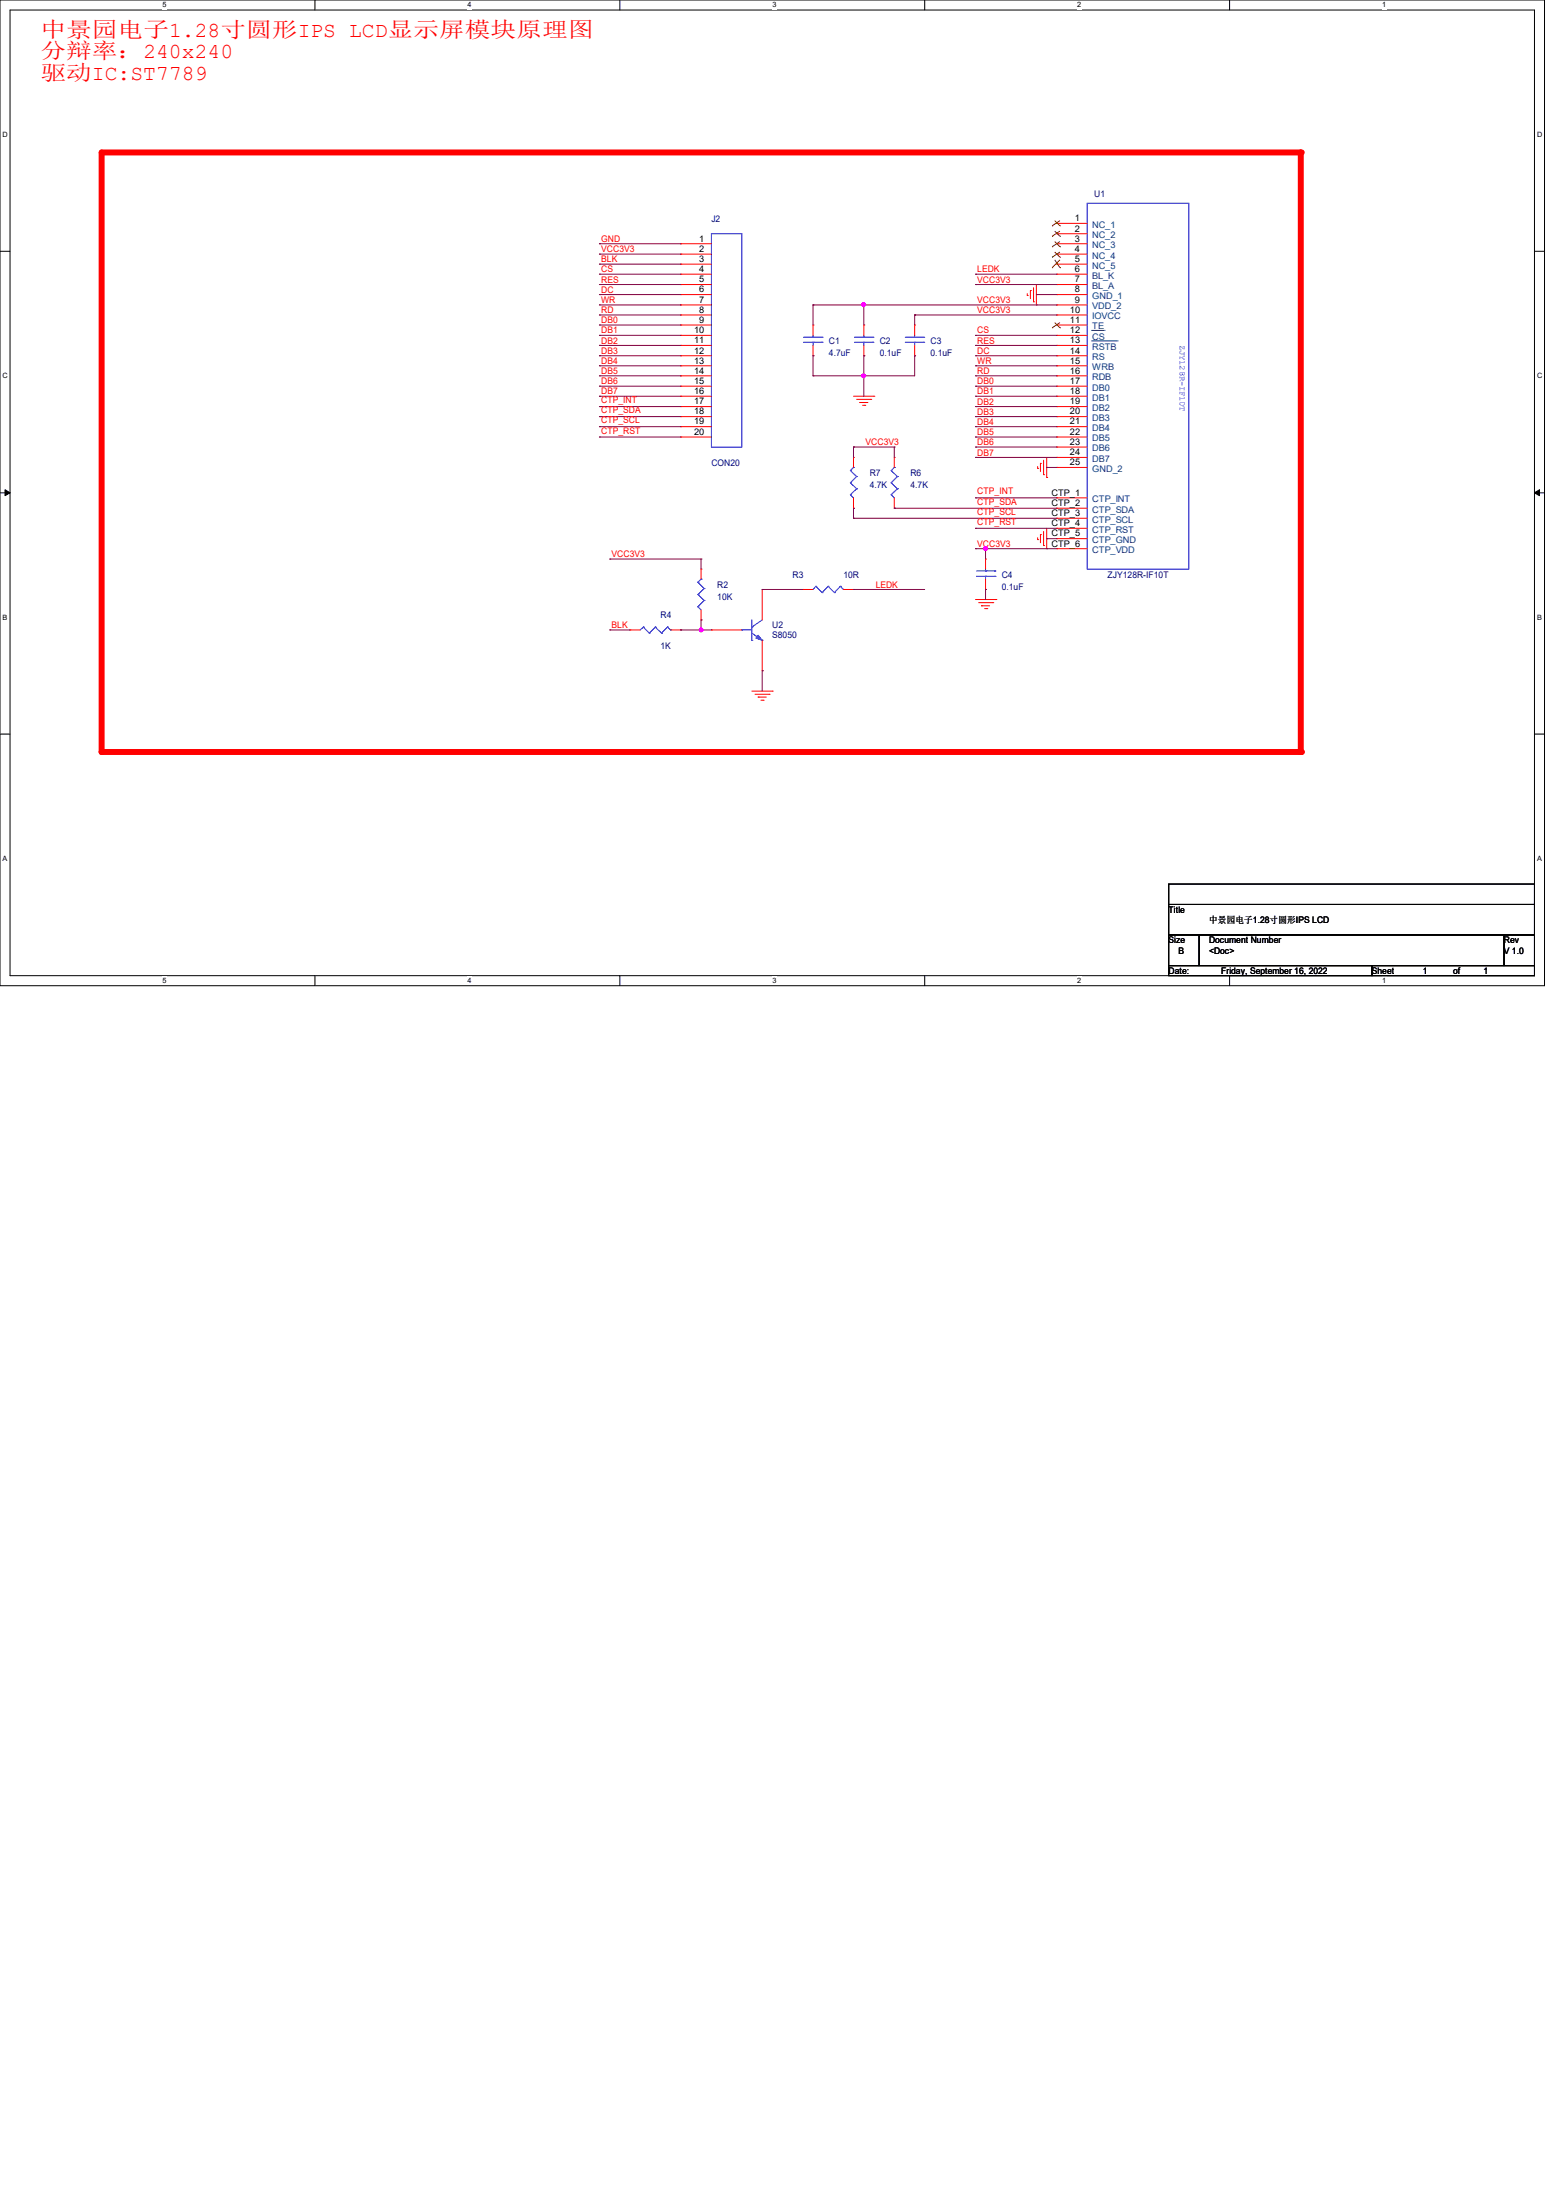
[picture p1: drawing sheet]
<svg xmlns="http://www.w3.org/2000/svg" width="210mm" height="297mm" viewBox="0 0 210 297" stroke-linecap="round" stroke-linejoin="round" font-family="sans-serif">
<path d="M0 0h208.4v133h-208.4zM1.4 1.4h205.7v130.3h-205.7z" fill="none" stroke="#000" stroke-width=".13"/>
<g fill="#fff">
<path d="M21.9 .1h.6v1.1h-.6z"/>
<path d="M21.9 131.8h.6v1.1h-.6z"/>
</g>
<path d="M42.5 0v1.4M42.5 131.7v1.3" fill="none" stroke="#000" stroke-width=".13"/>
<g fill="#fff">
<path d="M63.1 .1h.5v1.1h-.5z"/>
<path d="M63.1 131.8h.5v1.1h-.5z"/>
</g>
<path d="M83.7 0v1.4M83.7 131.7v1.3" fill="none" stroke="#000" stroke-width=".13"/>
<g fill="#fff">
<path d="M104.2 .1h.6v1.1h-.6z"/>
<path d="M104.2 131.8h.6v1.1h-.6z"/>
</g>
<path d="M124.8 0v1.4M124.8 131.7v1.3" fill="none" stroke="#000" stroke-width=".13"/>
<g fill="#fff">
<path d="M145.4 .1h.5v1.1h-.5z"/>
<path d="M145.4 131.8h.5v1.1h-.5z"/>
</g>
<path d="M165.9 0v1.4M165.9 131.7v1.3" fill="none" stroke="#000" stroke-width=".13"/>
<g fill="#fff">
<path d="M186.5 .1h.6v1.1h-.6z"/>
<path d="M186.5 131.8h.6v1.1h-.6z"/>
<path d="M.3 17.6h.8v1.1h-.8z"/>
<path d="M207.4 17.6h.8v1.1h-.8z"/>
<path d="M.3 50.2h.8v1.1h-.8z"/>
<path d="M207.4 50.2h.8v1.1h-.8z"/>
</g>
<path d="M0 33.9h1.4M207.1 33.9h1.3" fill="none" stroke="#000" stroke-width=".13"/>
<g fill="#fff">
<path d="M.3 82.8h.7v1.1h-.7z"/>
<path d="M207.4 82.8h.7v1.1h-.7z"/>
</g>
<path d="M0 66.5h1.4M207.1 66.5h1.3" fill="none" stroke="#000" stroke-width=".13"/>
<path d="M.7 66.1l.7 .4-.7 .4zM207.1 66.5l.7-.4v.8z" fill="#000" stroke="#000" stroke-width=".13"/>
<g fill="#fff">
<path d="M.3 115.3h.7v1.1h-.7z"/>
<path d="M207.4 115.3h.7v1.1h-.7z"/>
</g>
<path d="M0 99.1h1.4M207.1 99.1h1.3" fill="none" stroke="#000" stroke-width=".13"/>
<path d="M13.7 20.6v80.9" fill="none" stroke="#f00" stroke-width=".8"/>
<circle cx="13.7" cy="101.5" r=".4" fill="#f00"/>
<path d="M13.7 101.5h161.9" fill="none" stroke="#f00" stroke-width=".8"/>
<circle cx="175.6" cy="101.5" r=".4" fill="#f00"/>
<path d="M13.7 20.6h161.9" fill="none" stroke="#f00" stroke-width=".8"/>
<circle cx="175.6" cy="20.6" r=".4" fill="#f00"/>
<path d="M175.6 20.6v80.9" fill="none" stroke="#f00" stroke-width=".8"/>
<circle cx="175.6" cy="101.5" r=".4" fill="#f00"/>
<g fill="none" stroke="#f00" stroke-width=".13">
<path d="M91.9 32.9h.1M91.9 34.3h.1M91.9 35.6h.1M91.9 37h.1M91.9 38.4h.1M91.9 39.8h.1M91.9 32.9h4.1M91.9 34.3h4.1M91.9 35.6h4.1M91.9 37h4.1M91.9 38.4h4.1M91.9 39.8h4.1"/>
<path d="M138.6 39.9h.1M138.6 39.6v.3M139.1 39.2h.1M139.1 39.2v1.1M139.5 38.8v1.9M139.9 38.4v2.7M142.6 30.1h.1M142.6 31.5h.1M142.6 32.9h.1M142.6 34.3h.1M142.6 35.6h.1M142.6 37h.1"/>
<path d="M142.6 38.4h.1M142.6 39.8h.1M142.6 30.1h4.1M142.6 31.5h4.1M142.6 32.9h4.1M142.6 34.3h4.1M142.6 35.6h4.1M142.6 37h4.1M142.6 38.4h4.1M142.6 39.8h4.1M91.9 41.1h.1M91.9 42.5h.1"/>
<path d="M91.9 43.9h.1M91.9 45.3h.1M91.9 46.6h.1M91.9 48h.1M91.9 49.4h.1M91.9 50.7h.1M91.9 52.1h.1M91.9 53.5h.1M91.9 54.9h.1M91.9 56.2h.1M91.9 57.6h.1M91.9 59h.1"/>
<path d="M91.9 53.5h4.1M91.9 41.1h4.1M91.9 42.5h4.1M91.9 43.9h4.1M91.9 45.3h4.1M91.9 46.6h4.1M91.9 48h4.1M91.9 49.4h4.1M91.9 50.7h4.1M91.9 52.1h4.1M91.9 54.9h4.1M91.9 56.2h4.1"/>
<path d="M91.9 57.6h4.1M91.9 59h4.1M109.7 43.9h.1M109.7 48h.1M109.7 43.9v1.4M109.7 46.6v1.4M115.2 53.5h2.7M115.6 53.9h1.9M116 54.3h.1M116 54.3h1.1M116.4 54.7h.3M116.6 43.9h.1"/>
<path d="M116.6 48h.1M116.6 43.9v1.4M116.6 46.6v1.4M116.7 54.7h.1M117.5 53.9h.1M117.9 53.5h.1M123.4 43.9h.1M123.4 48h.1M123.4 43.9v1.4M123.4 46.6v1.4M139.5 40.7h.1M139.9 41.1h.1"/>
<path d="M142.6 41.1h.1M142.6 42.5h.1M142.6 43.9h.1M142.6 45.3h.1M142.6 46.6h.1M142.6 48h.1M142.6 49.4h.1M142.6 50.7h.1M142.6 52.1h.1M142.6 53.5h.1M142.6 54.9h.1M142.6 56.2h.1"/>
<path d="M142.6 57.6h.1M142.6 59h.1M142.6 53.5h4.1M142.6 41.1h4.1M142.6 42.5h4.1M142.6 43.9h4.1M142.6 45.3h4.1M142.6 46.6h4.1M142.6 48h4.1M142.6 49.4h4.1M142.6 50.7h4.1M142.6 52.1h4.1"/>
<path d="M142.6 54.9h4.1M142.6 56.2h4.1M142.6 57.6h4.1M142.6 59h4.1M94.6 76.8h.1M94.6 76.8v1.3M102.9 79.5h.1M102.9 79.5v4.2M108.3 79.5h.1M108.3 79.5h1.4M113.8 79.5h1.4M115.2 68.6h.1"/>
<path d="M115.2 61.7h.1M115.2 79.5h.1M115.2 61.7v1.4M115.2 67.2v1.4M120.7 68.6h.1M120.7 61.7h.1M120.7 61.7v1.4M120.7 67.2v1.4M133 75.4h.1M133 79.5h.1M133 75.4v1.4M133 78.1v1.4"/>
<path d="M140 63.2h.1M140 72.8h.1M140 62.9v.3M140 72.6v.2M140.4 62.5h.1M140.4 72.1h.1M140.4 62.5v1.1M140.4 72.1v1.1M140.8 64.1h.1M140.8 73.6h.1M140.8 62.1v2M140.8 71.7v1.9"/>
<path d="M141.3 64.4h.1M141.3 74h.1M141.3 61.7v2.7M141.3 71.3v2.7M142.6 60.3h.1M142.6 61.7h.1M142.6 63.1h.1M142.6 67.2h.1M142.6 68.6h.1M142.6 69.9h.1M142.6 71.3h.1M142.6 72.7h.1"/>
<path d="M142.6 74h.1M142.6 60.3h4.1M142.6 61.7h4.1M142.6 63.1h4.1M142.6 67.2h4.1M142.6 68.6h4.1M142.6 69.9h4.1M142.6 71.3h4.1M142.6 72.7h4.1M142.6 74h4.1M85 85h.1M85 85h1.4"/>
<path d="M90.5 85h1.4M91.9 85h.1M94.6 83.7h.1M94.6 82.3v1.4M96 85h.1M96 85h4.1M101.5 93.3h2.7M101.9 93.7h1.9M102.3 94.1h.1M102.3 94.1h1.1M102.7 94.5h.3M102.9 90.5h.1"/>
<path d="M102.9 86.4v4.1M103 94.5h.1M103.8 93.7h.1M104.2 93.3h.1M131.7 80.9h2.7M132.1 81.3h1.9M132.5 81.7h.1M132.5 81.7h1.1M132.9 82.1h.3M133.2 82.1h.1M134 81.3h.1M134.4 80.9h.1"/>
</g>
<path d="M157.7 119.3h49.4v2.7h-49.4zM157.7 122h49.4v4.2h-49.4zM157.7 126.2h4.1v4.1h-4.1zM157.7 130.3h27.5v1.4h-27.5zM161.8 126.2h41.2v4.1h-41.2zM185.2 130.3h21.9v1.4h-21.9zM203 126.2h4.1v4.1h-4.1z" fill="none" stroke="#000" stroke-width=".13"/>
<g fill="none" stroke="#00f" stroke-width=".13">
<path d="M96 31.5h4.1v28.8h-4.1zM146.7 27.4h13.7v49.4h-13.7zM108.5 46.2h2.5M108.5 45.5h2.5M109.7 45.5h.1M109.7 46.2h.1M109.7 45.3v.2M109.7 46.2v.4M111 46.2h.1M111 45.5h.1M115.3 46.2h2.5M115.3 45.5h2.5"/>
<path d="M116.6 45.5h.1M116.6 46.2h.1M116.6 45.3v.2M116.6 46.2v.4M117.8 46.2h.1M117.8 45.5h.1M122.2 46.2h2.5M122.2 45.5h2.5M123.4 45.5h.1M123.4 46.2h.1M123.4 45.3v.2M123.4 46.2v.4"/>
<path d="M124.7 46.2h.1M124.7 45.5h.1M94.2 78.6h.1M94.2 78.6l.8 .8M94.6 78.1h.1M94.6 78.1l-.4 .5M95 79.4h.1M95 79.4l-.8 .8M110.1 79.1h.1M110.1 79.1l-.4 .4M110.1 79.1l.9 .9M111 80h.1"/>
<path d="M111.8 79.1h.1M111.8 79.1l-.8 .9M111.8 79.1l.8 .9M112.6 80h.1M113.4 79.1h.1M113.4 79.1l-.8 .9M113.4 79.1l.4 .4M113.8 79.5h.1M114.8 66.8h.1M114.8 65.2h.1M114.8 63.5h.1M114.8 66.8l.4 .4"/>
<path d="M114.8 65.2l.8 .8M114.8 63.5l.8 .8M115.2 63.1h.1M115.2 63.1l-.4 .4M115.6 66h.1M115.6 64.3h.1M115.6 66l-.8 .8M115.6 64.3l-.8 .9M120.3 66.8h.1M120.3 65.2h.1M120.3 63.5h.1M120.3 66.8l.4 .4"/>
<path d="M120.3 65.2l.8 .8M120.3 63.5l.8 .8M120.7 63.1h.1M120.7 63.1l-.4 .4M121.1 66h.1M121.1 64.3h.1M121.1 66l-.8 .8M121.1 64.3l-.8 .9M131.8 77.8h2.5M131.8 77h2.5M133 77h.1M133 77.8h.1"/>
<path d="M133 76.8v.2M133 77.8v.3M134.3 77.8h.1M134.3 77h.1M86.8 84.6h.1M86.8 84.6l-.4 .4M86.8 84.6l.8 .8M87.6 85.4h.1M88.4 84.6h.1M88.4 84.6l-.8 .8M88.4 84.6l.9 .8M89.3 85.4h.1"/>
<path d="M90.1 84.6h.1M90.1 84.6l-.8 .8M90.1 84.6l.4 .4M90.5 85h.1M94.2 81.9h.1M94.2 80.2h.1M94.2 81.9l.4 .4M94.2 80.2l.8 .8M95 81h.1M95 81l-.8 .9M100.1 85h.1M100.1 85h1.4"/>
<path d="M101.5 86.4h.1M101.5 84.6h.1M101.5 83.7v2.7M101.5 85.4l1.4 1M102.9 86.4h.1M102.9 83.7l-1.4 .9"/>
</g>
<path d="M102.3 85.7l.6 .7-.9-.3z" fill="#00f" stroke="#00f" stroke-width=".13"/>
<g fill="none" stroke="#804000" stroke-width=".13">
<path d="M142 30.5h.1M142 31.9h.1M142 33.3h.1M142 34.7h.1M142 36.1h.1M142.3 29.8l.8 .7M142.3 31.2l.8 .7M142.3 32.6l.8 .7M142.3 34l.8 .7M142.3 35.1l.8 1M143.1 30.5h.1M143.1 31.9h.1"/>
<path d="M143.1 33.3h.1M143.1 34.7h.1M143.1 36.1h.1M143.1 29.8l-1.1 .7M143.1 31.2l-1.1 .7M143.1 32.6l-1.1 .7M143.1 34l-1.1 .7M143.1 35.1l-1.1 1M142 44.2h.1M142.3 43.5l.8 .7M143.1 44.2h.1M143.1 43.5l-1.1 .7"/>
</g>
<path d="M147.3 44.6h1.7M147.3 46h3.5M149 44.6h.1M150.8 46h.1" fill="none" stroke="#004080" stroke-width=".13"/>
<g fill="none" stroke="#800040" stroke-width=".13">
<path d="M80.9 32.9h.1M80.9 34.3h.1M80.9 35.6h.1M80.9 37h.1M80.9 38.4h.1M80.9 39.8h.1M80.9 37h11M80.9 38.4h11M80.9 39.8h11M80.9 32.9h11M80.9 34.3h11M80.9 35.6h11"/>
<path d="M131.7 37h.1M131.7 38.4h.1M131.7 37h10.9M131.7 38.4h10.9M139.9 39.8h.1M139.9 39.8h2.7M80.9 41.1h.1M80.9 42.5h.1M80.9 43.9h.1M80.9 45.3h.1M80.9 46.6h.1M80.9 48h.1"/>
<path d="M80.9 49.4h.1M80.9 50.7h.1M80.9 52.1h.1M80.9 53.5h.1M80.9 54.9h.1M80.9 56.2h.1M80.9 57.6h.1M80.9 59h.1M80.9 41.1h11M80.9 42.5h11M80.9 45.3h11M80.9 46.6h11"/>
<path d="M80.9 48h11M80.9 49.4h11M80.9 50.7h11M80.9 52.1h11M80.9 53.5h11M80.9 54.9h11M80.9 56.2h11M80.9 57.6h11M80.9 59h11M80.9 43.9h11M109.7 41.1h.1M109.7 48h.1"/>
<path d="M109.7 50.7h.1M109.7 41.1h32.9M109.7 41.1v2.8M109.7 48v2.7M116.6 41.1h.1M116.6 50.7h.1M116.6 48h.1M116.6 41.1v2.8M116.6 48v5.5M123.4 42.5h.1M123.4 48h.1M123.4 42.5h19.2"/>
<path d="M123.4 48v2.7h-13.7M123.4 42.5v1.4M131.7 45.3h.1M131.7 46.6h.1M131.7 48h.1M131.7 49.4h.1M131.7 50.7h.1M131.7 52.1h.1M131.7 53.5h.1M131.7 54.9h.1M131.7 56.2h.1M131.7 57.6h.1"/>
<path d="M131.7 59h.1M131.7 45.3h10.9M131.7 46.6h10.9M131.7 48h10.9M131.7 49.4h10.9M131.7 50.7h10.9M131.7 52.1h10.9M131.7 53.5h10.9M131.7 54.9h10.9M131.7 56.2h10.9M131.7 57.6h10.9M131.7 59h10.9"/>
<path d="M82.3 75.4h.1M82.3 75.4h12.3M94.6 75.4h.1M94.6 75.4v1.4M102.9 79.5h.1M102.9 79.5h5.4M115.2 79.5h.1M115.2 69.9h.1M115.2 68.6h.1M115.2 60.3h.1M115.2 79.5h9.6M115.2 60.3h5.5"/>
<path d="M115.2 69.9h27.4M115.2 60.3v1.4M115.2 68.6v1.3M120.7 68.6h.1M120.7 60.3h.1M120.7 68.6h21.9M120.7 60.3v1.4M131.7 60.3h.1M131.7 61.7h.1M131.7 67.2h.1M131.7 71.3h.1M131.7 74h.1"/>
<path d="M131.7 60.3h10.9M131.7 61.7h10.9M131.7 67.2h10.9M131.7 71.3h10.9M131.7 74h10.9M133 79.5h.1M133 74h.1M133 74v1.4M133 79.5v1.4M141.3 63.1h.1M141.3 72.7h.1M141.3 63.1h1.3"/>
<path d="M141.3 72.7h1.3M82.3 85h.1M82.3 85h2.7M91.9 85h.1M91.9 85h4.1M94.6 85h.1M94.6 83.7h.1M94.6 83.7v1.3M102.9 90.5h.1M102.9 90.5v2.8"/>
</g>
<g fill="#f0f" stroke="#f0f" stroke-width=".13">
<circle cx="133" cy="74" r=".25"/>
<circle cx="116.5" cy="41.1" r=".25"/>
<circle cx="116.5" cy="50.7" r=".25"/>
<circle cx="94.6" cy="85" r=".25"/>
</g>
<g font-size="2.9" fill="#f00">
<text x="5.5" y="5">中景园电子1.28寸圆形IPS LCD显示屏模块原理图</text>
<text x="5.5" y="7.9">分辩率：240x240</text>
<text x="5.5" y="10.8">驱动IC:ST7789</text>
</g>
<g font-size="1.2" fill="#000080">
<text x="96" y="29.9">J2</text>
<text x="147.7" y="26.6">U1</text>
<text x="111.9" y="46.4">C1</text>
<text x="118.7" y="46.4">C2</text>
<text x="125.6" y="46.4">C3</text>
<text x="111.9" y="48">4.7uF</text>
<text x="118.7" y="48">0.1uF</text>
<text x="125.6" y="48">0.1uF</text>
<text x="96" y="62.9">CON20</text>
<text x="117.4" y="64.2">R7</text>
<text x="117.4" y="65.9">4.7K</text>
<text x="122.9" y="64.2">R6</text>
<text x="122.9" y="65.9">4.7K</text>
<text x="107" y="77.9">R3</text>
<text x="113.8" y="77.9">10R</text>
<text x="135.2" y="77.9">C4</text>
<text x="149.5" y="77.9">ZJY128R-IF10T</text>
<text x="89.1" y="83.4">R4</text>
<text x="96.8" y="79.3">R2</text>
<text x="96.8" y="80.9">10K</text>
<text x="135.2" y="79.6">0.1uF</text>
<text x="89.1" y="87.5">1K</text>
<text x="104.2" y="84.8">U2</text>
<text x="104.2" y="86.1">S8050</text>
</g>
<g font-size="1.2">
<text x="145.1" y="29.8">1</text>
<text x="94.4" y="32.6">1</text>
<text x="94.4" y="34">2</text>
<text x="94.4" y="35.3">3</text>
<text x="145.1" y="31.2">2</text>
<text x="145.1" y="32.6">3</text>
<text x="145.1" y="34">4</text>
<text x="145.1" y="35.3">5</text>
<text x="94.4" y="36.7">4</text>
<text x="94.4" y="38.1">5</text>
<text x="94.4" y="39.5">6</text>
<text x="94.4" y="40.9">7</text>
<text x="145.1" y="36.7">6</text>
<text x="145.1" y="38.1">7</text>
<text x="145.1" y="39.5">8</text>
<text x="145.1" y="40.9">9</text>
<text x="93.7" y="45">10</text>
<text x="93.7" y="46.3">11</text>
<text x="93.7" y="47.7">12</text>
<text x="94.4" y="42.2">8</text>
<text x="94.4" y="43.6">9</text>
<text x="144.4" y="42.2">10</text>
<text x="144.4" y="43.6">11</text>
<text x="144.4" y="45">12</text>
<text x="144.4" y="46.3">13</text>
<text x="144.4" y="47.7">14</text>
<text x="93.7" y="49.1">13</text>
<text x="93.7" y="50.4">14</text>
<text x="93.7" y="51.8">15</text>
<text x="93.7" y="53.2">16</text>
<text x="144.4" y="49.1">15</text>
<text x="144.4" y="50.4">16</text>
<text x="144.4" y="51.8">17</text>
<text x="144.4" y="53.2">18</text>
<text x="93.7" y="54.6">17</text>
<text x="93.7" y="55.9">18</text>
<text x="93.7" y="57.3">19</text>
<text x="93.7" y="58.7">20</text>
<text x="144.4" y="54.6">19</text>
<text x="144.4" y="55.9">20</text>
<text x="144.4" y="57.3">21</text>
<text x="144.4" y="58.7">22</text>
<text x="144.4" y="60">23</text>
<text x="144.4" y="61.4">24</text>
<text x="144.4" y="62.8">25</text>
<text x="141.9" y="66.9">CTP_1</text>
<text x="141.9" y="68.3">CTP_2</text>
<text x="141.9" y="69.6">CTP_3</text>
<text x="141.9" y="71">CTP_4</text>
<text x="141.9" y="72.4">CTP_5</text>
<text x="141.9" y="73.7">CTP_6</text>
<text x="157.7" y="123.2">Title</text>
<text x="163.2" y="124.6">中景园电子1.28寸圆形IPS LCD</text>
<text x="157.7" y="127.3">Size</text>
<text x="157.7" y="131.4">Date:</text>
<text x="159.1" y="128.7">B</text>
<text x="163.2" y="127.3">Document Number</text>
<text x="163.2" y="128.7">&lt;Doc&gt;</text>
<text x="164.8" y="131.4">Friday, September 16, 2022</text>
<text x="185.1" y="131.4">Sheet</text>
<text x="192" y="131.4">1</text>
<text x="196.1" y="131.4">of</text>
<text x="200.2" y="131.4">1</text>
<text x="203" y="127.3">Rev</text>
<text x="203" y="128.7">V 1.0</text>
</g>
<g font-size="1.2" fill="#f00">
<text x="81.1" y="32.6">GND</text>
<text x="81.1" y="34">VCC3V3</text>
<text x="81.1" y="35.4">BLK</text>
<text x="81.1" y="36.7">CS</text>
<text x="81.1" y="38.1">RES</text>
<text x="81.1" y="39.5">DC</text>
<text x="81.1" y="40.9">WR</text>
<text x="131.9" y="36.7">LEDK</text>
<text x="131.9" y="38.1">VCC3V3</text>
<text x="131.9" y="40.9">VCC3V3</text>
<text x="81.1" y="42.2">RD</text>
<text x="81.1" y="43.6">DB0</text>
<text x="81.1" y="45">DB1</text>
<text x="81.1" y="46.4">DB2</text>
<text x="81.1" y="47.8">DB3</text>
<text x="131.9" y="42.2">VCC3V3</text>
<text x="131.9" y="45">CS</text>
<text x="131.9" y="46.4">RES</text>
<text x="131.9" y="47.8">DC</text>
<text x="81.1" y="49.1">DB4</text>
<text x="81.1" y="50.5">DB5</text>
<text x="81.1" y="51.9">DB6</text>
<text x="81.1" y="53.2">DB7</text>
<text x="131.9" y="49.1">WR</text>
<text x="131.9" y="50.5">RD</text>
<text x="131.9" y="51.9">DB0</text>
<text x="131.9" y="53.2">DB1</text>
<text x="81.1" y="54.4">CTP_INT</text>
<text x="81.1" y="55.8">CTP_SDA</text>
<text x="81.1" y="57.1">CTP_SCL</text>
<text x="81.1" y="58.5">CTP_RST</text>
<text x="131.9" y="54.6">DB2</text>
<text x="131.9" y="56">DB3</text>
<text x="131.9" y="57.3">DB4</text>
<text x="131.9" y="58.7">DB5</text>
<text x="116.8" y="60.1">VCC3V3</text>
<text x="131.9" y="60.1">DB6</text>
<text x="131.9" y="61.5">DB7</text>
<text x="131.9" y="66.7">CTP_INT</text>
<text x="131.9" y="68.1">CTP_SDA</text>
<text x="131.9" y="69.5">CTP_SCL</text>
<text x="131.9" y="70.8">CTP_RST</text>
<text x="82.5" y="75.2">VCC3V3</text>
<text x="131.9" y="73.8">VCC3V3</text>
<text x="118.2" y="79.3">LEDK</text>
<text x="82.5" y="84.8">BLK</text>
</g>
<g font-size="1.2" fill="#004080">
<text x="147.4" y="30.7">NC_1</text>
<text x="147.4" y="32.1">NC_2</text>
<text x="147.4" y="33.5">NC_3</text>
<text x="147.4" y="34.9">NC_4</text>
<text x="147.4" y="36.2">NC_5</text>
<text x="147.4" y="37.6">BL_K</text>
<text x="147.4" y="39">BL_A</text>
<text x="147.4" y="40.3">GND_1</text>
<text x="147.4" y="41.7">VDD_2</text>
<text x="147.4" y="43.1">IOVCC</text>
<text x="147.4" y="44.5">TE</text>
<text x="147.4" y="45.8">CS</text>
<text x="147.4" y="47.2">RSTB</text>
<text x="147.4" y="48.6">RS</text>
<text x="147.4" y="50">WRB</text>
<text x="147.4" y="51.3">RDB</text>
<text x="147.4" y="52.7">DB0</text>
<text x="147.4" y="54.1">DB1</text>
<text x="147.4" y="55.5">DB2</text>
<text x="147.4" y="56.8">DB3</text>
<text x="147.4" y="58.2">DB4</text>
<text x="147.4" y="59.6">DB5</text>
<text x="147.4" y="60.9">DB6</text>
<text x="147.4" y="62.3">DB7</text>
<text x="147.4" y="63.7">GND_2</text>
<text x="147.4" y="67.8">CTP_INT</text>
<text x="147.4" y="69.2">CTP_SDA</text>
<text x="147.4" y="70.5">CTP_SCL</text>
<text x="147.4" y="71.9">CTP_RST</text>
<text x="147.4" y="73.3">CTP_GND</text>
<text x="147.4" y="74.6">CTP_VDD</text>
</g>
<text font-size="1.1" fill="#00f" x="159.2" y="46.6" transform="rotate(90 159.2 46.6)">ZJY128R-IF10T</text>
<g font-size="1">
<text x="21.9" y="1">5</text>
<text x="63.1" y="1">4</text>
<text x="104.2" y="1">3</text>
<text x="145.4" y="1">2</text>
<text x="186.5" y="1">1</text>
<text x=".3" y="18.5">D</text>
<text x="207.5" y="18.5">D</text>
<text x=".3" y="51">C</text>
<text x="207.5" y="51">C</text>
<text x=".3" y="83.6">B</text>
<text x="207.5" y="83.6">B</text>
<text x=".3" y="116.2">A</text>
<text x="207.5" y="116.2">A</text>
<text x="21.9" y="132.7">5</text>
<text x="63.1" y="132.7">4</text>
<text x="104.2" y="132.7">3</text>
<text x="145.4" y="132.7">2</text>
<text x="186.5" y="132.7">1</text>
</g>
</svg>
